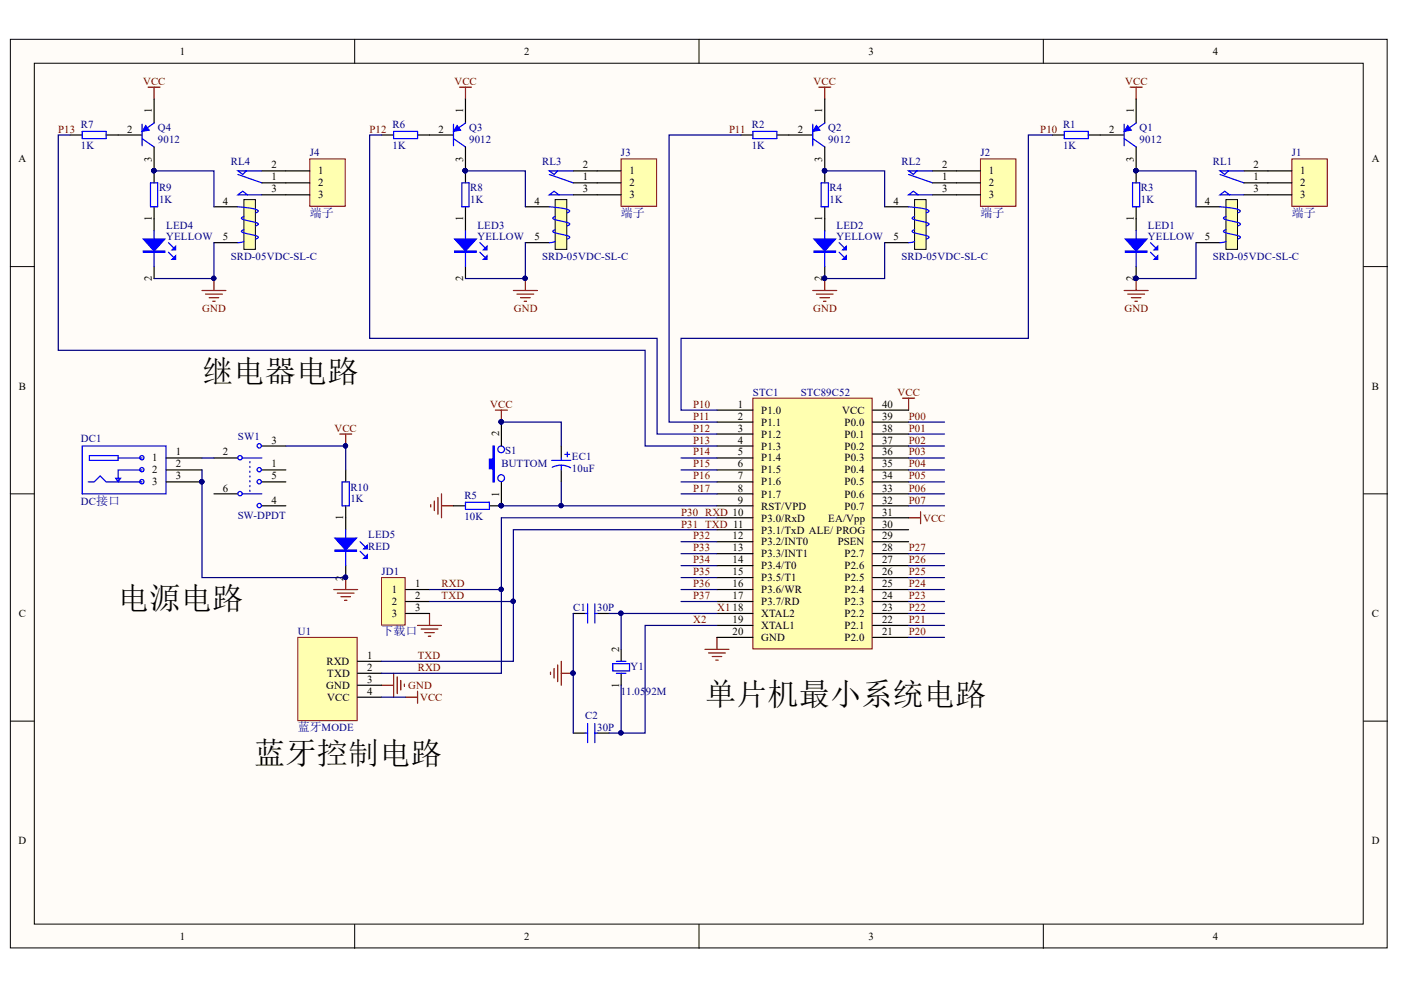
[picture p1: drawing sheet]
<svg xmlns="http://www.w3.org/2000/svg" width="297mm" height="210mm" viewBox="0 0 297 210" stroke-linecap="round" stroke-linejoin="round" font-family="sans-serif">
<g fill="#fffcf8" stroke="#000" stroke-width=".21">
<path d="M2.2 8.3h291.9v192.7h-291.9z"/>
<path d="M7.3 13.4h281.7v182.5h-281.7z"/>
</g>
<path d="M75.2 8.3v5.1M148.2 8.3v5.1M221.2 8.3v5.1M2.2 56.5h5.1M289.1 56.5h5.1M2.2 104.7h5.1M289.1 104.7h5.1M2.2 152.9h5.1M289.1 152.9h5.1M75.2 196v5.1M148.2 196v5.1M221.2 196v5.1" fill="none" stroke="#000" stroke-width=".21"/>
<path d="M72 92h2.6M73.3 92v2.6M70.8 125h5M71.5 125.8h3.6M72.3 126.5h2M73 127.3h.5M73.3 122.5v2.5" fill="none" stroke="#800000" stroke-width=".25"/>
<g fill="#000080" stroke="#000080" stroke-width=".21">
<circle cx="73.2" cy="94.5" r=".46"/>
<circle cx="73.2" cy="122.4" r=".46"/>
<circle cx="42.8" cy="102.1" r=".46"/>
</g>
<g fill="none" stroke="#00f" stroke-width=".25">
<path d="M17.4 94.6h17.8v10.1h-17.8zM19 96.6h6.1v1h-6.1zM25.1 97.1h5M30.1 99.6h-5v2.6M30.5 99.4a.46 .46 0 0 0-.8-.1 .46 .46 0 0 0 .3 .7 .46 .46 0 0 0 .5-.5M30.5 96.9a.46 .46 0 0 0-.8-.1 .46 .46 0 0 0 .3 .7 .46 .46 0 0 0 .5-.5M51.5 97.1h4M53 97.9v.2M53 98.9v.2M53 99.9v.2M18.7 102.2h1.3l1.2-1.3 1.3 1.3h7.6M24.5 101.4h1.1l-.5 .8z"/>
<path d="M30.5 101.9a.46 .46 0 0 0-.8-.1 .46 .46 0 0 0 .3 .8 .46 .46 0 0 0 .5-.5M51.5 104.7h4M53 100.9v.3M53 101.9v.3M53 102.9v.3M53 103.9v.3M72.5 102.2h1.6v5h-1.6zM73.3 112.3v7.6M76.3 116.9l1.1 1M76.3 114.9l1.1 1"/>
<circle cx="50.9" cy="97.1" r=".46"/>
<circle cx="55" cy="94.5" r=".46"/>
<circle cx="55" cy="99.6" r=".46"/>
<circle cx="50.9" cy="104.7" r=".46"/>
<circle cx="55" cy="102.1" r=".46"/>
<circle cx="55" cy="107.2" r=".46"/>
</g>
<path d="M35.2 97.1h7.6M35.2 99.6h7.6M45.4 97.1h5M55.5 99.6h5.1M55.5 94.6h5.1M73.3 99.6v2.6M35.2 102.2h7.6M45.4 104.7h5M55.5 102.2h5.1M55.5 107.2h5.1M73.3 107.2v5.1M73.3 119.9v2.6" fill="none" stroke="#000" stroke-width=".25"/>
<path d="M71 114.1h4.6l-2.3 2.5z" fill="#00f"/>
<path d="M71 114.1h4.6l-2.3 2.5zM71 116.6h4.6v.3h-4.6zM71 116.8h4.6" fill="none" stroke="#00f" stroke-width=".25"/>
<path d="M77.1 118.4l.8-.8v.8z" fill="#00f"/>
<path d="M77.1 118.4l.8-.8v.8z" fill="none" stroke="#00f" stroke-width=".25"/>
<path d="M77.1 116.4l.8-.8v.8z" fill="#00f"/>
<path d="M77.1 116.4l.8-.8v.8z" fill="none" stroke="#00f" stroke-width=".25"/>
<g fill="#000080" stroke="#000080" stroke-width=".21">
<circle cx="73.2" cy="122.4" r=".46"/>
<circle cx="106.3" cy="89.4" r=".46"/>
<circle cx="121.5" cy="142.7" r=".47"/>
<circle cx="106.3" cy="107.2" r=".46"/>
</g>
<g fill="none" stroke="#800000" stroke-width=".25">
<path d="M105 87h2.6M106.3 87v2.5M191.4 84.4h2.5M192.6 84.4v2.6M91.3 107v.5M92.1 106.2v2.1M92.8 105.5v3.5M93.6 104.7v5.1M93.6 107.2h2.5M192.6 109.8h2.6M195.2 108.5v2.5M88.5 132.6h5.1"/>
<path d="M89.3 133.4h3.5M90.1 134.1h2M90.8 134.9h.5M91.1 130.1v2.5M149.5 137.7h5.1M150.2 138.4h3.6M151 139.2h2M151.8 140h.5M152 135.1v2.6M116.7 142.5v.5M117.5 141.7v2.1M118.2 141v3.5"/>
<path d="M119 140.2v5.1M119 142.8h2.5"/>
</g>
<path d="M106.3 102.2v5" fill="none" stroke="#000" stroke-width=".25"/>
<path d="M104.5 94.6h.3v7.6h-.3v-2.8h-.7v-2h.7z" fill-rule="evenodd" fill="#00f"/>
<g fill="none" stroke="#00f" stroke-width=".25">
<path d="M104.5 94.6h.3v7.6h-.3v-2.8h-.7v-2h.7zM98.7 106.5h5.1v1.5h-5.1zM124.1 130.1h.5M124.6 128v4.1M126.1 128v4.1M126.1 130.1h.5M124.1 155.4h.5M124.6 153.4v4.1M126.1 153.4v4.1M126.1 155.4h.5"/>
<circle cx="106.3" cy="95.3" r=".71"/>
<circle cx="106.2" cy="101.4" r=".72"/>
</g>
<path d="M106.3 89.5v5.1M96.1 107.2h2.6M103.8 107.2h2.5M121.5 130.1h2.6M126.6 130.1h2.6M121.5 155.4h2.6M126.6 155.4h2.6" fill="none" stroke="#000" stroke-width=".25"/>
<g fill="#000080" stroke="#000080" stroke-width=".21">
<circle cx="106.3" cy="89.4" r=".46"/>
<circle cx="106.3" cy="107.2" r=".46"/>
</g>
<path d="M159.6 84.4h25.3v53.2h-25.3z" fill="#ffffb0" stroke="#800000" stroke-width=".21"/>
<g fill="none" stroke="#000" stroke-width=".25">
<path d="M152 87h7.6M152 89.5h7.6M152 92h7.6M152 94.6h7.6M152 97.1h7.6M152 99.6h7.6M185 87h7.6M185 89.5h7.6M185 92h7.6M185 94.6h7.6M185 97.1h7.6M185 99.6h7.6"/>
<path d="M152 102.2h7.6M152 104.7h7.6M152 107.2h7.6M152 109.8h7.6M152 112.3h7.6M152 114.9h7.6M152 117.4h7.6M152 119.9h7.6M185 102.2h7.6M185 104.7h7.6M185 107.2h7.6M185 109.8h7.6"/>
<path d="M185 112.3h7.6M185 114.9h7.6M185 117.4h7.6M185 119.9h7.6M131.7 137.7v2.5M152 122.5h7.6M152 125h7.6M152 127.5h7.6M152 130.1h7.6M152 132.6h7.6M152 135.1h7.6M185 122.5h7.6"/>
<path d="M185 125h7.6M185 127.5h7.6M185 130.1h7.6M185 132.6h7.6M185 135.1h7.6M131.7 142.8v2.5"/>
</g>
<path d="M129.9 140.7h3.6v1.5h-3.6zM130.7 140.2h2M130.7 142.8h2" fill="none" stroke="#00f" stroke-width=".25"/>
<path d="M80.9 122.5h5v10h-5z" fill="#ffffb0" stroke="#800000" stroke-width=".21"/>
<path d="M119 94.6v2.5M119 99.6v2.6M86 125h5.1M86 127.5h5.1M86 130.1h5.1" fill="none" stroke="#000" stroke-width=".25"/>
<path d="M117 97.6h4M117.1 99.1a4 4 0 0 1 3.9 .1M119 97.1v.5M119 98.6v1M119.8 96.3h1M120.3 95.8v1" fill="none" stroke="#00f" stroke-width=".25"/>
<path d="M80.9 145.3h2.6M83.5 142.8v5M84.2 143.5v3.6M85 144.3v2M85.7 145v.5M86 147.8h2.5M88.5 146.6v2.5" fill="none" stroke="#800000" stroke-width=".25"/>
<path d="M63.1 135.1h12.6v17.7h-12.6z" fill="#ffffb0" stroke="#800000" stroke-width=".21"/>
<path d="M223.1 28.6h2.5M230.7 28.6h7.6M240.9 21v5.1M75.8 140.2h5.1M75.8 142.8h5.1M75.8 145.3h5.1M75.8 147.8h5.1" fill="none" stroke="#000" stroke-width=".25"/>
<path d="M239.6 18.5h2.6M240.9 18.5v2.5M240.9 59.1v2.5M238.3 61.6h5.1M239.1 62.4h3.6M239.9 63.1h2M240.6 63.9h.5" fill="none" stroke="#800000" stroke-width=".25"/>
<circle cx="240.8" cy="59" r=".46" fill="#000080" stroke="#000080" stroke-width=".21"/>
<path d="M225.6 27.9h5.1v1.5h-5.1zM238.3 29.4l2.6 1.8M238.3 26.3v4.6M240.9 26.1l-2.6 1.8" fill="none" stroke="#00f" stroke-width=".25"/>
<path d="M239.1 26.6l.8 1-1.6 .3z" fill="#00f"/>
<path d="M239.1 26.6l.8 1-1.6 .3z" fill="none" stroke="#00f" stroke-width=".21"/>
<path d="M240.9 31.2v7.6M240.9 43.8v2.6" fill="none" stroke="#000" stroke-width=".25"/>
<circle cx="240.8" cy="36.2" r=".46" fill="#000080" stroke="#000080" stroke-width=".21"/>
<path d="M240.1 38.8h1.5v5h-1.5z" fill="none" stroke="#00f" stroke-width=".25"/>
<path d="M259.9 42.3h2.5v10.6h-2.5z" fill="#ffffb0" stroke="#000" stroke-width=".21"/>
<path d="M258.7 37l5 1.8M260.4 36.2l-.7 .8-1-.8h5M258.7 43.8l3.8 .6a.35 .35 0 0 1 .4 .4 .35 .35 0 0 1-.4 .3M259.9 48.7l-.4 .2a.44 .44 0 0 0 .1 .5 .44 .44 0 0 0 .5 0l2 .5a.65 .65 0 0 1 .8 .5l-.4 .3M259.9 51.2l-1.2 .3M259.9 45.9l-.4 .2a.44 .44 0 0 0 .1 .5 .44 .44 0 0 0 .5 0l2 .5a.65 .65 0 0 1 .8 .5l-.4 .3M260.7 41.3l-1-.8-1 .8h5" fill="none" stroke="#00f" stroke-width=".25"/>
<path d="M263.7 38.8h5.1M263.7 36.2h5.1M253.6 43.8h5.1M253.6 51.5h5.1M263.7 41.3h5.1" fill="none" stroke="#000" stroke-width=".25"/>
<path d="M273.9 33.7h7.5v10h-7.5z" fill="#ffffb0" stroke="#800000" stroke-width=".21"/>
<path d="M268.8 36.2h5.1M268.8 38.8h5.1M240.9 46.4v2.5M240.9 56.5v2.6M268.8 41.3h5.1" fill="none" stroke="#000" stroke-width=".25"/>
<circle cx="240.8" cy="59" r=".46" fill="#000080" stroke="#000080" stroke-width=".21"/>
<path d="M240.9 48.9v7.6M243.9 53.5l1 1M243.9 51.5l1 1" fill="none" stroke="#00f" stroke-width=".25"/>
<path d="M238.6 50.7h4.6l-2.3 2.5z" fill="#00f"/>
<path d="M238.6 50.7h4.6l-2.3 2.5zM238.6 53.2h4.6v.3h-4.6zM238.6 53.4h4.6" fill="none" stroke="#00f" stroke-width=".25"/>
<path d="M244.7 55l.8-.8v.8z" fill="#00f"/>
<path d="M244.7 55l.8-.8v.8z" fill="none" stroke="#00f" stroke-width=".25"/>
<path d="M244.7 53l.8-.8v.8z" fill="#00f"/>
<path d="M159.6 27.9h5.1v1.5h-5.1zM172.3 29.4l2.6 1.8M172.3 26.3v4.6M174.9 26.1l-2.6 1.8M244.7 53l.8-.8v.8z" fill="none" stroke="#00f" stroke-width=".25"/>
<g fill="#000080" stroke="#000080" stroke-width=".21">
<circle cx="240.8" cy="59" r=".46"/>
<circle cx="174.8" cy="59" r=".46"/>
</g>
<path d="M173.6 18.5h2.5M174.9 18.5v2.5M174.9 59.1v2.5M172.3 61.6h5.1M173.1 62.4h3.5M173.8 63.1h2.1M174.6 63.9h.5" fill="none" stroke="#800000" stroke-width=".25"/>
<path d="M157.1 28.6h2.5M164.7 28.6h7.6M174.9 21v5.1" fill="none" stroke="#000" stroke-width=".25"/>
<path d="M173.1 26.6l.7 1-1.5 .3z" fill="#00f"/>
<path d="M173.1 26.6l.7 1-1.5 .3z" fill="none" stroke="#00f" stroke-width=".21"/>
<path d="M174.9 31.2v7.6M174.9 43.8v2.6" fill="none" stroke="#000" stroke-width=".25"/>
<circle cx="174.8" cy="36.2" r=".46" fill="#000080" stroke="#000080" stroke-width=".21"/>
<path d="M174.1 38.8h1.5v5h-1.5z" fill="none" stroke="#00f" stroke-width=".25"/>
<path d="M193.9 42.3h2.4v10.6h-2.4z" fill="#ffffb0" stroke="#000" stroke-width=".21"/>
<path d="M192.6 37l5.1 1.8M194.4 36.2l-.7 .8-1.1-.8h5.1M192.6 43.8l3.9 .6a.35 .35 0 0 1 .4 .4 .35 .35 0 0 1-.5 .3M193.9 48.7l-.4 .2a.44 .44 0 0 0 .1 .5 .44 .44 0 0 0 .5 0l2 .5a.65 .65 0 0 1 .8 .5l-.5 .3M193.9 51.2l-1.3 .3M193.9 45.9l-.4 .2a.44 .44 0 0 0 .1 .5 .44 .44 0 0 0 .5 0l2 .5a.65 .65 0 0 1 .8 .5l-.5 .3M194.7 41.3l-1-.8-1.1 .8h5.1" fill="none" stroke="#00f" stroke-width=".25"/>
<path d="M197.7 38.8h5.1M197.7 36.2h5.1M187.6 43.8h5M187.6 51.5h5M197.7 41.3h5.1" fill="none" stroke="#000" stroke-width=".25"/>
<path d="M207.9 33.7h7.5v10h-7.5z" fill="#ffffb0" stroke="#800000" stroke-width=".21"/>
<path d="M202.8 36.2h5.1M202.8 38.8h5.1M174.9 46.4v2.5M174.9 56.5v2.6M202.8 41.3h5.1" fill="none" stroke="#000" stroke-width=".25"/>
<circle cx="174.8" cy="59" r=".46" fill="#000080" stroke="#000080" stroke-width=".21"/>
<path d="M174.9 48.9v7.6M177.9 53.5l1 1M177.9 51.5l1 1" fill="none" stroke="#00f" stroke-width=".25"/>
<path d="M172.6 50.7h4.5l-2.2 2.5z" fill="#00f"/>
<path d="M172.6 50.7h4.5l-2.2 2.5zM172.6 53.2h4.5v.3h-4.5zM172.6 53.4h4.5" fill="none" stroke="#00f" stroke-width=".25"/>
<path d="M178.7 55l.7-.8v.8z" fill="#00f"/>
<path d="M178.7 55l.7-.8v.8z" fill="none" stroke="#00f" stroke-width=".25"/>
<path d="M178.7 53l.7-.8v.8z" fill="#00f"/>
<path d="M83.5 27.9h5v1.5h-5zM96.1 29.4l2.6 1.8M96.1 26.3v4.6M98.7 26.1l-2.6 1.8M178.7 53l.7-.8v.8z" fill="none" stroke="#00f" stroke-width=".25"/>
<g fill="#000080" stroke="#000080" stroke-width=".21">
<circle cx="174.8" cy="59" r=".46"/>
<circle cx="111.3" cy="59" r=".46"/>
</g>
<path d="M97.4 18.5h2.6M98.7 18.5v2.5M111.4 59.1v2.5M108.8 61.6h5.1M109.6 62.4h3.6M110.4 63.1h2M111.1 63.9h.5" fill="none" stroke="#800000" stroke-width=".25"/>
<path d="M80.9 28.6h2.6M88.5 28.6h7.6M98.7 21v5.1" fill="none" stroke="#000" stroke-width=".25"/>
<path d="M96.9 26.6l.8 1-1.6 .3z" fill="#00f"/>
<path d="M96.9 26.6l.8 1-1.6 .3z" fill="none" stroke="#00f" stroke-width=".21"/>
<path d="M98.7 31.2v7.6M98.7 43.8v2.6" fill="none" stroke="#000" stroke-width=".25"/>
<circle cx="98.6" cy="36.2" r=".46" fill="#000080" stroke="#000080" stroke-width=".21"/>
<path d="M97.9 38.8h1.5v5h-1.5z" fill="none" stroke="#00f" stroke-width=".25"/>
<path d="M117.7 42.3h2.5v10.6h-2.5z" fill="#ffffb0" stroke="#000" stroke-width=".21"/>
<path d="M116.5 37l5 1.8M118.2 36.2l-.7 .8-1-.8h5M116.5 43.8l3.8 .6a.35 .35 0 0 1 .4 .4 .35 .35 0 0 1-.4 .3M117.7 48.7l-.4 .2a.44 .44 0 0 0 .1 .5 .44 .44 0 0 0 .5 0l2 .5a.65 .65 0 0 1 .8 .5l-.4 .3M117.7 51.2l-1.2 .3M117.7 45.9l-.4 .2a.44 .44 0 0 0 .1 .5 .44 .44 0 0 0 .5 0l2 .5a.65 .65 0 0 1 .8 .5l-.4 .3M118.5 41.3l-1-.8-1 .8h5" fill="none" stroke="#00f" stroke-width=".25"/>
<path d="M121.5 38.8h5.1M121.5 36.2h5.1M111.4 43.8h5.1M111.4 51.5h5.1M121.5 41.3h5.1" fill="none" stroke="#000" stroke-width=".25"/>
<path d="M131.7 33.7h7.5v10h-7.5z" fill="#ffffb0" stroke="#800000" stroke-width=".21"/>
<path d="M126.6 36.2h5.1M126.6 38.8h5.1M98.7 46.4v2.5M98.7 56.5v2.6M126.6 41.3h5.1" fill="none" stroke="#000" stroke-width=".25"/>
<path d="M98.7 48.9v7.6M101.7 53.5l1.1 1M101.7 51.5l1.1 1" fill="none" stroke="#00f" stroke-width=".25"/>
<path d="M96.4 50.7h4.6l-2.3 2.5z" fill="#00f"/>
<path d="M96.4 50.7h4.6l-2.3 2.5zM96.4 53.2h4.6v.3h-4.6zM96.4 53.4h4.6" fill="none" stroke="#00f" stroke-width=".25"/>
<path d="M102.5 55l.8-.8v.8z" fill="#00f"/>
<path d="M102.5 55l.8-.8v.8z" fill="none" stroke="#00f" stroke-width=".25"/>
<path d="M102.5 53l.8-.8v.8z" fill="#00f"/>
<path d="M17.4 27.9h5.1v1.5h-5.1zM30.1 29.4l2.6 1.8M30.1 26.3v4.6M32.7 26.1l-2.6 1.8M102.5 53l.8-.8v.8z" fill="none" stroke="#00f" stroke-width=".25"/>
<path d="M31.4 18.5h2.5M32.7 18.5v2.5M45.4 59.1v2.5M42.8 61.6h5.1M43.6 62.4h3.5M44.3 63.1h2.1M45.1 63.9h.5" fill="none" stroke="#800000" stroke-width=".25"/>
<circle cx="45.3" cy="59" r=".46" fill="#000080" stroke="#000080" stroke-width=".21"/>
<path d="M14.9 28.6h2.5M22.5 28.6h7.6M32.7 21v5.1" fill="none" stroke="#000" stroke-width=".25"/>
<path d="M30.9 26.6l.8 1-1.6 .3z" fill="#00f"/>
<path d="M30.9 26.6l.8 1-1.6 .3z" fill="none" stroke="#00f" stroke-width=".21"/>
<path d="M32.7 31.2v7.6M32.7 43.8v2.6" fill="none" stroke="#000" stroke-width=".25"/>
<circle cx="32.6" cy="36.2" r=".46" fill="#000080" stroke="#000080" stroke-width=".21"/>
<path d="M31.9 38.8h1.5v5h-1.5z" fill="none" stroke="#00f" stroke-width=".25"/>
<path d="M51.7 42.3h2.4v10.6h-2.4z" fill="#ffffb0" stroke="#000" stroke-width=".21"/>
<path d="M50.4 37l5.1 1.8M52.2 36.2l-.7 .8-1.1-.8h5.1M50.4 43.8l3.9 .6a.35 .35 0 0 1 .4 .4 .35 .35 0 0 1-.4 .3M51.7 48.7l-.4 .2a.44 .44 0 0 0 .1 .5 .44 .44 0 0 0 .5 0l2 .5a.65 .65 0 0 1 .8 .5l-.4 .3M51.7 51.2l-1.3 .3M51.7 45.9l-.4 .2a.44 .44 0 0 0 .1 .5 .44 .44 0 0 0 .5 0l2 .5a.65 .65 0 0 1 .8 .5l-.4 .3M52.5 41.3l-1-.8-1.1 .8h5.1" fill="none" stroke="#00f" stroke-width=".25"/>
<path d="M55.5 38.8h5.1M55.5 36.2h5.1M45.4 43.8h5M45.4 51.5h5M55.5 41.3h5.1" fill="none" stroke="#000" stroke-width=".25"/>
<path d="M65.7 33.7h7.5v10h-7.5z" fill="#ffffb0" stroke="#800000" stroke-width=".21"/>
<path d="M60.6 36.2h5.1M60.6 38.8h5.1M32.7 46.4v2.5M32.7 56.5v2.6M60.6 41.3h5.1" fill="none" stroke="#000" stroke-width=".25"/>
<path d="M32.7 48.9v7.6M35.7 53.5l1 1M35.7 51.5l1 1" fill="none" stroke="#00f" stroke-width=".25"/>
<path d="M30.4 50.7h4.6l-2.3 2.5z" fill="#00f"/>
<path d="M30.4 50.7h4.6l-2.3 2.5zM30.4 53.2h4.6v.3h-4.6zM30.4 53.4h4.6" fill="none" stroke="#00f" stroke-width=".25"/>
<path d="M36.5 55l.7-.8v.8z" fill="#00f"/>
<path d="M36.5 55l.7-.8v.8z" fill="none" stroke="#00f" stroke-width=".25"/>
<path d="M36.5 53l.7-.8v.8z" fill="#00f"/>
<path d="M36.5 53l.7-.8v.8z" fill="none" stroke="#00f" stroke-width=".25"/>
<g fill="none" stroke="#000080" stroke-width=".25">
<path d="M14.9 28.6h-2.5v45.7h124.4v20.3h15.2M32.7 36.2h12.7v7.6M80.9 28.6h-2.5v43.1h60.9v20.3h12.7M98.7 36.2h12.7v7.6M157.1 28.6h-15.2v60.9h10.1M174.9 36.2h12.7v7.6M223.1 28.6h-5.1v43.1h-73.6v15.3h7.6M240.9 36.2h12.7v7.6M45.4 51.5v7.6h-12.7M111.4 51.5v7.6h-12.7M187.6 51.5v7.6h-12.7M253.6 51.5v7.6h-12.7"/>
<path d="M42.8 99.6v22.9h30.5M42.8 97.1h2.6M60.6 94.6h12.7v5M106.3 89.5h12.7v5.1M144.4 97.1h7.6M144.4 99.6h7.6M192.6 97.1h7.7M192.6 99.6h7.7M192.6 94.6h7.7M192.6 92h7.7M192.6 89.5h7.7M106.3 107.2h45.7"/>
<path d="M119 102.2v5M144.4 102.2h7.6M144.4 104.7h7.6M144.4 114.9h7.6M144.4 117.4h7.6M144.4 119.9h7.6M152 109.8h-45.7v15.2h-15.2M152 112.3h-43.2v15.2h-17.7M192.6 102.2h7.7M192.6 104.7h7.7M192.6 117.4h7.7M192.6 119.9h7.7"/>
<path d="M192.6 107.2h7.7M106.3 125v17.8h-25.4M108.8 127.5v12.7h-27.9M121.5 130.1v25.3M129.2 130.1h22.8M131.7 130.1v7.6M144.4 122.5h7.6M144.4 125h7.6M144.4 127.5h7.6M152 132.6h-15.2v22.8h-7.6M192.6 122.5h7.7M192.6 125h7.7"/>
<path d="M192.6 127.5h7.7M192.6 135.1h7.7M192.6 132.6h7.7M192.6 130.1h7.7M80.9 147.8h5.1M131.7 145.3v10.1"/>
</g>
<g fill="#000080" stroke="#000080" stroke-width=".21">
<circle cx="73.2" cy="94.5" r=".46"/>
<circle cx="42.8" cy="102.1" r=".46"/>
<circle cx="73.2" cy="122.4" r=".46"/>
<circle cx="106.3" cy="89.4" r=".46"/>
<circle cx="131.6" cy="155.4" r=".46"/>
<circle cx="131.6" cy="130" r=".46"/>
<circle cx="119" cy="107.2" r=".46"/>
<circle cx="121.5" cy="142.7" r=".47"/>
<circle cx="240.8" cy="59" r=".46"/>
<circle cx="240.8" cy="36.2" r=".46"/>
<circle cx="174.8" cy="59" r=".46"/>
<circle cx="174.8" cy="36.2" r=".46"/>
<circle cx="111.3" cy="59" r=".46"/>
<circle cx="98.6" cy="36.2" r=".46"/>
<circle cx="45.3" cy="59" r=".46"/>
<circle cx="32.6" cy="36.2" r=".46"/>
<circle cx="106.3" cy="107.2" r=".46"/>
<circle cx="106.2" cy="125" r=".46"/>
<circle cx="108.8" cy="127.5" r=".46"/>
</g>
<g font-size="6.6">
<text x="42.8" y="81">继电器电路</text>
<text x="25" y="129.2">电源电路</text>
<text x="149.5" y="149.4">单片机最小系统电路</text>
<text x="53.9" y="162.1">蓝牙控制电路</text>
</g>
<g font-size="2.5" fill="#000080">
<text x="65.7" y="45.9">端子</text>
<text x="131.7" y="45.9">端子</text>
<text x="207.9" y="45.9">端子</text>
<text x="273.9" y="45.9">端子</text>
<text x="80.9" y="134.6">下载口</text>
<text x="63.1" y="154.9">蓝牙MODE</text>
</g>
<g font-size="2.3">
<text x="38.1" y="11.6">1</text>
<text x="111.1" y="11.6">2</text>
<text x="184.1" y="11.6">3</text>
<text x="257.2" y="11.6">4</text>
<text x="27" y="28.1">2</text>
<text x="32.2" y="24.1" transform="rotate(-90 32.2 24.1)">1</text>
<text x="93" y="28.1">2</text>
<text x="98.2" y="24.1" transform="rotate(-90 98.2 24.1)">1</text>
<text x="169.2" y="28.1">2</text>
<text x="174.3" y="24.1" transform="rotate(-90 174.3 24.1)">1</text>
<text x="235.2" y="28.1">2</text>
<text x="240.4" y="24.1" transform="rotate(-90 240.4 24.1)">1</text>
<text x="3.9" y="34.4">A</text>
<text x="32.2" y="34.4" transform="rotate(-90 32.2 34.4)">3</text>
<text x="57.5" y="35.7">2</text>
<text x="98.2" y="34.4" transform="rotate(-90 98.2 34.4)">3</text>
<text x="123.6" y="35.7">2</text>
<text x="174.3" y="34.4" transform="rotate(-90 174.3 34.4)">3</text>
<text x="199.8" y="35.7">2</text>
<text x="240.4" y="34.4" transform="rotate(-90 240.4 34.4)">3</text>
<text x="265.8" y="35.7">2</text>
<text x="290.9" y="34.4">A</text>
<text x="57.5" y="38.2">1</text>
<text x="57.5" y="40.8">3</text>
<text x="67.4" y="37">1</text>
<text x="67.4" y="39.5">2</text>
<text x="123.6" y="38.2">1</text>
<text x="123.6" y="40.8">3</text>
<text x="133.4" y="37">1</text>
<text x="133.4" y="39.5">2</text>
<text x="199.8" y="38.2">1</text>
<text x="199.8" y="40.8">3</text>
<text x="209.7" y="37">1</text>
<text x="209.7" y="39.5">2</text>
<text x="265.8" y="38.2">1</text>
<text x="265.8" y="40.8">3</text>
<text x="275.7" y="37">1</text>
<text x="275.7" y="39.5">2</text>
<text x="32.2" y="46.8" transform="rotate(-90 32.2 46.8)">1</text>
<text x="47.2" y="43.4">4</text>
<text x="67.4" y="42">3</text>
<text x="98.2" y="46.8" transform="rotate(-90 98.2 46.8)">1</text>
<text x="113.3" y="43.4">4</text>
<text x="133.4" y="42">3</text>
<text x="174.3" y="46.8" transform="rotate(-90 174.3 46.8)">1</text>
<text x="189.5" y="43.4">4</text>
<text x="209.7" y="42">3</text>
<text x="240.4" y="46.8" transform="rotate(-90 240.4 46.8)">1</text>
<text x="255.5" y="43.4">4</text>
<text x="275.7" y="42">3</text>
<text x="47.2" y="51">5</text>
<text x="113.3" y="51">5</text>
<text x="189.5" y="51">5</text>
<text x="255.5" y="51">5</text>
<text x="32.2" y="59.7" transform="rotate(-90 32.2 59.7)">2</text>
<text x="98.2" y="59.7" transform="rotate(-90 98.2 59.7)">2</text>
<text x="174.3" y="59.7" transform="rotate(-90 174.3 59.7)">2</text>
<text x="240.4" y="59.7" transform="rotate(-90 240.4 59.7)">2</text>
<text x="4" y="82.6">B</text>
<text x="290.9" y="82.6">B</text>
<text x="156.4" y="86.4">1</text>
<text x="156.4" y="89">2</text>
<text x="161.4" y="87.7">P1.0</text>
<text x="178.6" y="87.7">VCC</text>
<text x="187" y="89">39</text>
<text x="187" y="86.4">40</text>
<text x="57.5" y="94">3</text>
<text x="105.8" y="92.5" transform="rotate(-90 105.8 92.5)">2</text>
<text x="156.4" y="91.5">3</text>
<text x="156.4" y="94">4</text>
<text x="161.4" y="90.2">P1.1</text>
<text x="161.4" y="92.8">P1.2</text>
<text x="161.4" y="95.3">P1.3</text>
<text x="179.1" y="95.3">P0.2</text>
<text x="179.1" y="92.8">P0.1</text>
<text x="179.1" y="90.2">P0.0</text>
<text x="187" y="94">37</text>
<text x="187" y="91.5">38</text>
<text x="32.3" y="97.8">1</text>
<text x="32.3" y="100.4">2</text>
<text x="37.3" y="96.6">1</text>
<text x="37.3" y="99.1">2</text>
<text x="37.3" y="101.6">3</text>
<text x="47.2" y="96.6">2</text>
<text x="57.5" y="99.1">1</text>
<text x="57.5" y="101.6">5</text>
<text x="156.4" y="96.6">5</text>
<text x="156.4" y="99.1">6</text>
<text x="156.4" y="101.6">7</text>
<text x="161.4" y="97.8">P1.4</text>
<text x="161.4" y="100.4">P1.5</text>
<text x="179.1" y="100.4">P0.4</text>
<text x="179.1" y="97.8">P0.3</text>
<text x="187" y="101.6">34</text>
<text x="187" y="99.1">35</text>
<text x="187" y="96.6">36</text>
<text x="32.3" y="102.9">3</text>
<text x="47.2" y="104.3">6</text>
<text x="57.5" y="106.8">4</text>
<text x="105.8" y="105.4" transform="rotate(-90 105.8 105.4)">1</text>
<text x="156.4" y="104.3">8</text>
<text x="156.4" y="106.8">9</text>
<text x="161.4" y="102.9">P1.6</text>
<text x="161.4" y="105.5">P1.7</text>
<text x="179.1" y="105.5">P0.6</text>
<text x="179.1" y="102.9">P0.5</text>
<text x="187" y="106.8">32</text>
<text x="187" y="104.3">33</text>
<text x="72.8" y="110.2" transform="rotate(-90 72.8 110.2)">1</text>
<text x="161.4" y="108.1">RST/VPD</text>
<text x="161.4" y="110.6">P3.0/RxD</text>
<text x="161.4" y="113.1">P3.1/TxD ALE/ PROG</text>
<text x="175.6" y="110.6">EA/Vpp</text>
<text x="179.1" y="108.1">P0.7</text>
<text x="187" y="111.9">30</text>
<text x="187" y="109.3">31</text>
<text x="155.3" y="114.4">12</text>
<text x="155.3" y="116.9">13</text>
<text x="155.3" y="119.4">14</text>
<text x="161.4" y="115.7">P3.2/INT0</text>
<text x="161.4" y="118.2">P3.3/INT1</text>
<text x="177.6" y="115.7">PSEN</text>
<text x="179.1" y="118.2">P2.7</text>
<text x="187" y="119.4">27</text>
<text x="187" y="116.9">28</text>
<text x="187" y="114.4">29</text>
<text x="72.8" y="123.1" transform="rotate(-90 72.8 123.1)">2</text>
<text x="83.1" y="125.8">1</text>
<text x="88.1" y="124.5">1</text>
<text x="155.3" y="122">15</text>
<text x="155.3" y="124.5">16</text>
<text x="161.4" y="120.7">P3.4/T0</text>
<text x="161.4" y="123.2">P3.5/T1</text>
<text x="161.4" y="125.8">P3.6/WR</text>
<text x="179.1" y="125.8">P2.4</text>
<text x="179.1" y="123.2">P2.5</text>
<text x="179.1" y="120.7">P2.6</text>
<text x="187" y="124.5">25</text>
<text x="187" y="122">26</text>
<text x="4" y="130.8">C</text>
<text x="83.1" y="128.3">2</text>
<text x="83.1" y="130.8">3</text>
<text x="88.1" y="127">2</text>
<text x="88.1" y="129.6">3</text>
<text x="155.3" y="127">17</text>
<text x="155.3" y="129.6">18</text>
<text x="161.4" y="128.3">P3.7/RD</text>
<text x="161.4" y="130.8">XTAL2</text>
<text x="179.1" y="130.8">P2.2</text>
<text x="179.1" y="128.3">P2.3</text>
<text x="187" y="129.6">23</text>
<text x="187" y="127">24</text>
<text x="290.9" y="130.8">C</text>
<text x="155.3" y="132.1">19</text>
<text x="155.3" y="134.6">20</text>
<text x="161.4" y="133.4">XTAL1</text>
<text x="161.4" y="135.9">GND</text>
<text x="179.1" y="135.9">P2.0</text>
<text x="179.1" y="133.4">P2.1</text>
<text x="187" y="134.6">21</text>
<text x="187" y="132.1">22</text>
<text x="69.2" y="141">RXD</text>
<text x="69.4" y="143.5">TXD</text>
<text x="77.8" y="139.7">1</text>
<text x="77.8" y="142.2">2</text>
<text x="131.2" y="138.2" transform="rotate(-90 131.2 138.2)">2</text>
<text x="69.1" y="146">GND</text>
<text x="69.4" y="148.6">VCC</text>
<text x="77.8" y="144.8">3</text>
<text x="77.8" y="147.3">4</text>
<text x="131.2" y="146" transform="rotate(-90 131.2 146)">1</text>
<text x="3.9" y="179">D</text>
<text x="290.9" y="179">D</text>
<text x="38.1" y="199.3">1</text>
<text x="111.1" y="199.3">2</text>
<text x="184.1" y="199.3">3</text>
<text x="257.2" y="199.3">4</text>
</g>
<g font-size="2.3" fill="#800000">
<text x="30.3" y="18">VCC</text>
<text x="96.3" y="18">VCC</text>
<text x="172.5" y="18">VCC</text>
<text x="238.6" y="18">VCC</text>
<text x="12.3" y="28.1">P13</text>
<text x="78.3" y="28.1">P12</text>
<text x="154.6" y="28.1">P11</text>
<text x="220.6" y="28.1">P10</text>
<text x="42.8" y="66.2">GND</text>
<text x="108.9" y="66.2">GND</text>
<text x="172.4" y="66.2">GND</text>
<text x="238.4" y="66.2">GND</text>
<text x="190.3" y="83.9">VCC</text>
<text x="103.9" y="86.4">VCC</text>
<text x="147" y="89">P11</text>
<text x="147" y="86.4">P10</text>
<text x="192.7" y="89">P00</text>
<text x="70.9" y="91.5">VCC</text>
<text x="147" y="91.5">P12</text>
<text x="147" y="94">P13</text>
<text x="192.7" y="91.5">P01</text>
<text x="192.7" y="94">P02</text>
<text x="147" y="96.6">P14</text>
<text x="147" y="99.1">P15</text>
<text x="147" y="101.6">P16</text>
<text x="192.7" y="96.6">P03</text>
<text x="192.7" y="99.1">P04</text>
<text x="192.7" y="101.6">P05</text>
<text x="147" y="104.3">P17</text>
<text x="192.7" y="104.3">P06</text>
<text x="192.7" y="106.8">P07</text>
<text x="144.4" y="109.3">P30 RXD 10</text>
<text x="144.4" y="111.9">P31 TXD 11</text>
<text x="195.7" y="110.6">VCC</text>
<text x="147" y="114.4">P32</text>
<text x="147" y="116.9">P33</text>
<text x="147" y="119.4">P34</text>
<text x="192.7" y="119.4">P26</text>
<text x="192.7" y="116.9">P27</text>
<text x="93.6" y="124.5">RXD</text>
<text x="147" y="122">P35</text>
<text x="147" y="124.5">P36</text>
<text x="192.7" y="124.5">P24</text>
<text x="192.7" y="122">P25</text>
<text x="93.6" y="127">TXD</text>
<text x="147" y="127">P37</text>
<text x="152" y="129.6">X1</text>
<text x="192.7" y="129.6">P22</text>
<text x="192.7" y="127">P23</text>
<text x="147" y="132.1">X2</text>
<text x="192.7" y="134.6">P20</text>
<text x="192.7" y="132.1">P21</text>
<text x="88.6" y="142.2">RXD</text>
<text x="88.6" y="139.7">TXD</text>
<text x="86.5" y="146">GND</text>
<text x="89.1" y="148.6">VCC</text>
</g>
<g font-size="2.3" fill="#000080">
<text x="17.2" y="27.1">R7</text>
<text x="33.5" y="27.9">Q4</text>
<text x="83.2" y="27.1">R6</text>
<text x="99.5" y="27.9">Q3</text>
<text x="159.4" y="27.1">R2</text>
<text x="175.6" y="27.9">Q2</text>
<text x="225.4" y="27.1">R1</text>
<text x="241.6" y="27.9">Q1</text>
<text x="17.2" y="31.7">1K</text>
<text x="33.5" y="30.4">9012</text>
<text x="48.9" y="34.9">RL4</text>
<text x="65.7" y="33.2">J4</text>
<text x="83.2" y="31.7">1K</text>
<text x="99.5" y="30.4">9012</text>
<text x="114.9" y="34.9">RL3</text>
<text x="131.7" y="33.2">J3</text>
<text x="159.4" y="31.7">1K</text>
<text x="175.6" y="30.4">9012</text>
<text x="191.2" y="34.9">RL2</text>
<text x="207.9" y="33.2">J2</text>
<text x="225.4" y="31.7">1K</text>
<text x="241.6" y="30.4">9012</text>
<text x="257.2" y="34.9">RL1</text>
<text x="273.9" y="33.2">J1</text>
<text x="33.7" y="40.5">R9</text>
<text x="99.7" y="40.5">R8</text>
<text x="175.9" y="40.5">R4</text>
<text x="241.9" y="40.5">R3</text>
<text x="33.7" y="43.1">1K</text>
<text x="99.7" y="43.1">1K</text>
<text x="175.9" y="43.1">1K</text>
<text x="241.9" y="43.1">1K</text>
<text x="35.2" y="48.5">LED4</text>
<text x="35.2" y="51">YELLOW</text>
<text x="101.2" y="48.5">LED3</text>
<text x="101.2" y="51">YELLOW</text>
<text x="177.4" y="48.5">LED2</text>
<text x="177.4" y="51">YELLOW</text>
<text x="243.4" y="48.5">LED1</text>
<text x="243.4" y="51">YELLOW</text>
<text x="48.9" y="55">SRD-05VDC-SL-C</text>
<text x="114.9" y="55">SRD-05VDC-SL-C</text>
<text x="191.2" y="55">SRD-05VDC-SL-C</text>
<text x="257.2" y="55">SRD-05VDC-SL-C</text>
<text x="159.6" y="83.9">STC1</text>
<text x="169.8" y="83.9">STC89C52</text>
<text x="17.2" y="93.8">DC1</text>
<text x="50.5" y="93.3">SW1</text>
<text x="106.3" y="99.1">BUTTOM</text>
<text x="107.1" y="96.3">S1</text>
<text x="121.3" y="97.6">EC1</text>
<text x="121.3" y="100.1">10uF</text>
<text x="17.2" y="107">DC接口</text>
<text x="74.3" y="104">R10</text>
<text x="74.3" y="106.5">1K</text>
<text x="98.5" y="105.8">R5</text>
<text x="50.5" y="110.1">SW-DPDT</text>
<text x="98.5" y="110.3">10K</text>
<text x="78.1" y="114.1">LED5</text>
<text x="78.1" y="116.7">RED</text>
<text x="80.9" y="122">JD1</text>
<text x="121.5" y="129.6">C1</text>
<text x="126.6" y="129.6">30P</text>
<text x="63.1" y="134.6">U1</text>
<text x="133.7" y="142">Y1</text>
<text x="131.7" y="147.3">11.05</text>
<text x="136.9" y="147.3">92M</text>
<text x="124.1" y="152.4">C2</text>
<text x="126.6" y="154.9">30P</text>
</g>
</svg>
